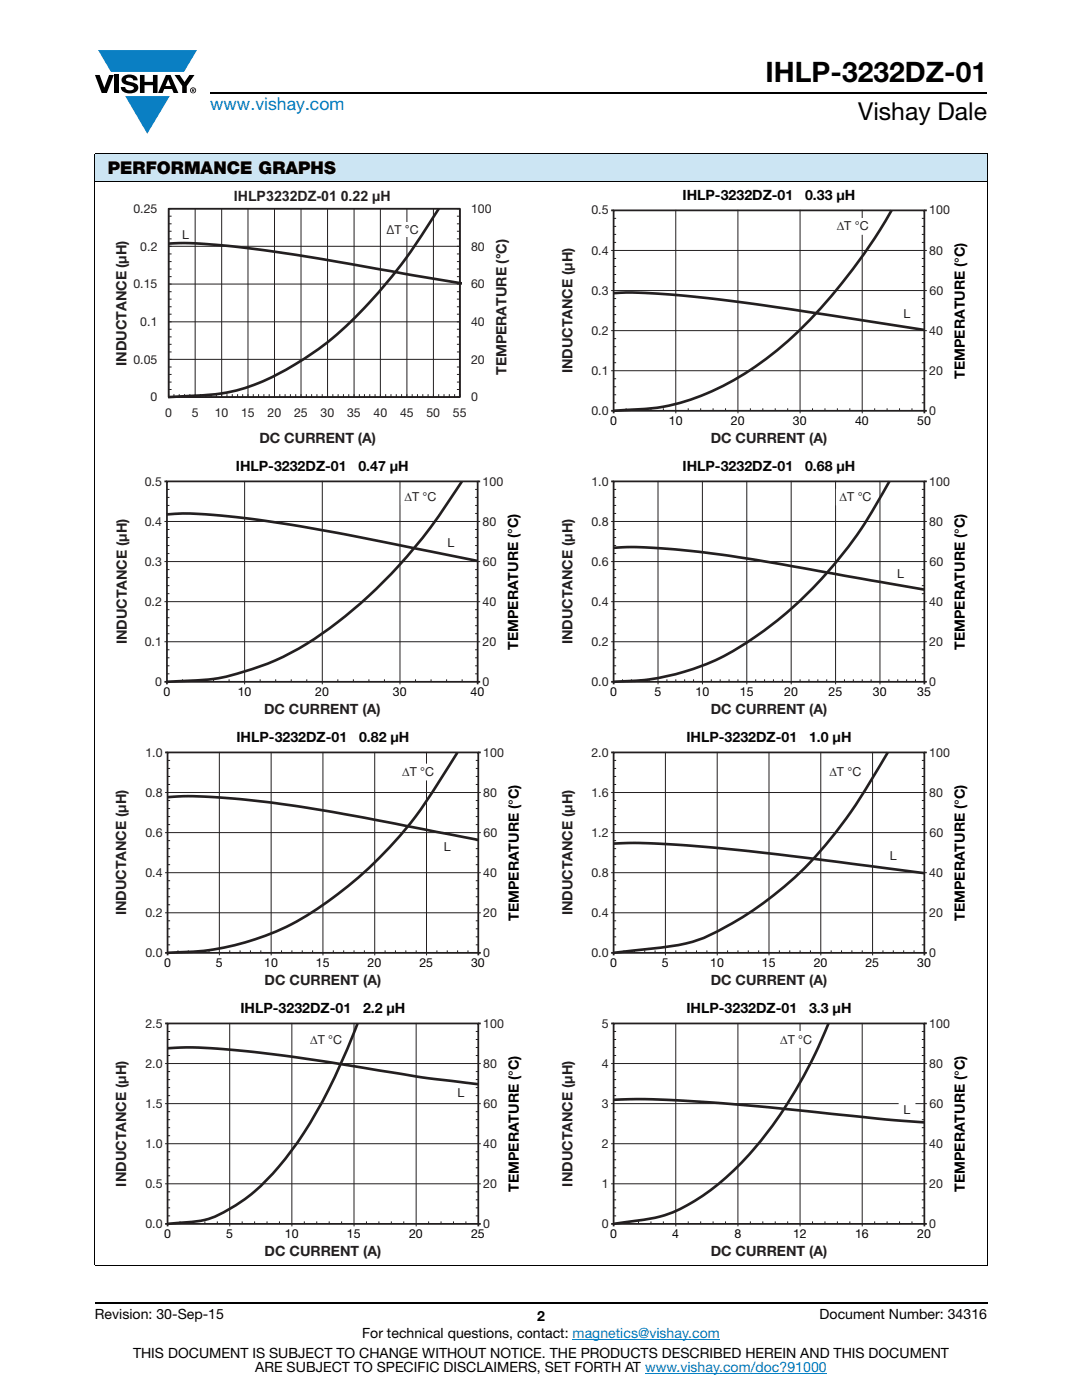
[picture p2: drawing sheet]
<svg xmlns="http://www.w3.org/2000/svg" width="216mm" height="279mm" viewBox="0 0 216 279" stroke-linecap="round" stroke-linejoin="round" font-family="sans-serif">
<g fill="#0a7fc3">
<path d="M19.6 10h19.7l-2.6 4.3h-1.1h-13.5z"/>
<path d="M25 19.2h8.9l-4.5 7.5z"/>
</g>
<g fill="#000">
<path d="M18.9 15h1l.9 2.5 1-2.5h.9l-1.4 3.6h-1zM22.9 15h.9v3.6h-.9zM24.6 15.3a2.1 2.1 0 0 1 2.8 .3l.1 .4h-.9a.79 .79 0 0 0-.7-.5 .79 .79 0 0 0-.8 .4l.3 .3 1 .2a1.08 1.08 0 0 1 1.2 1 1.08 1.08 0 0 1-1.1 1.2 1.73 1.73 0 0 1-2.4-1.2h.9a.96 .96 0 0 0 .8 .6 .96 .96 0 0 0 .9-.4 1.31 1.31 0 0 0-1.2-.6 1.03 1.03 0 0 1-1.1-.6 1.03 1.03 0 0 1 .2-1.1zM27.9 15h.9v1.3h1.7v-1.3h.9v3.6h-.9v-1.6h-1.7v1.6h-.9zM34.8 15h1.1l.9 1.4 1-1.4h1l-1.5 2.2v1.4h-.9v-1.4z"/>
<path d="M33.6 15.9l.5 1.3h-1.1zM33.1 15l-1.6 3.6h1l.3-.8h1.5l.3 .8h1l-1.6-3.6z"/>
<path d="M38.4 17.8h.2v.2h-.2zM38.3 17.7v.7h.1v-.3l.4 .3-.2-.3 .2-.2-.1-.2z"/>
<path d="M38.1 18a.46 .46 0 0 1 .9 0 .46 .46 0 0 1-.9 0zM37.9 18a.6 .6 0 0 0 1.2 0 .6 .6 0 0 0-1.2 0z"/>
</g>
<path d="M42 18.6h155M18.9 260h178.1" fill="none" stroke="#000" stroke-width=".36"/>
<path d="M114.3 267.3h29.3M128.7 274h36.3" fill="none" stroke="#007ec4" stroke-width=".2"/>
<path d="M18.9 30.7h178.1v5.5h-178.1z" fill="#cce5f3"/>
<path d="M18.9 30.7h178.1M18.9 36.2h178.1M18.9 30.8v221.7M197 30.8v221.7M18.9 252.6h178.1" fill="none" stroke="#000" stroke-width=".2"/>
<path d="M22.9 37.7h80.1v51.4h-80.1z" fill="#fff"/>
<g fill="none" stroke="#231f20" stroke-width=".2">
<path d="M33.7 41.7h58.1v37.6h-58.1zM33.7 59.7h.5M33.7 58.2h.5M33.7 55.2h.5M33.7 53.7h.5M33.7 52.2h.5M33.7 50.7h.5M33.7 47.7h.5M33.7 46.2h.5M33.7 44.7h.5M33.7 43.1h.5M38.9 41.7v37.6"/>
<path d="M44.2 41.7v37.6M49.5 41.7v37.6M54.8 41.7v37.6M60.1 41.7v37.6M65.4 41.7v37.6M70.7 41.7l-.1 37.6M75.9 41.7v37.5M81.2 41.7v37.6M86.5 41.7v37.6M91.2 59.7h.6M91.2 58.2h.6M91.2 55.2h.6"/>
<path d="M91.2 53.7h.6M91.2 52.2h.6M91.2 50.7h.6M91.2 47.7h.6M91.2 46.2h.6M91.2 44.7h.6M91.2 43.1h.6M91.8 56.7h-58.1M91.8 49.2h-58.1M33.7 77.7h.5M33.7 76.3h.5M33.7 74.7h.5"/>
<path d="M33.7 73.2h.5M33.7 70.2h.5M33.7 68.7h.5M33.7 67.2h.5M33.7 65.7h.5M33.7 62.7h.5M33.7 61.2h.5M34.7 78.7v.6M35.8 78.7v.6M36.8 78.7v.6M37.9 78.7v.6M40 78.7v.6"/>
<path d="M41.1 78.7v.6M42.1 78.7v.6M43.2 78.7v.6M45.3 78.7v.6M46.3 78.7v.6M47.4 78.7v.6M48.4 78.7v.6M50.5 78.7v.6M51.6 78.7v.6M52.7 78.7v.6M53.7 78.7v.6M55.8 78.7v.6"/>
<path d="M56.9 78.7v.6M57.9 78.7v.6M59 78.7v.6M61.1 78.7v.6M62.2 78.7v.6M63.2 78.7v.6M64.3 78.7v.6M66.4 78.7v.6M67.5 78.7v.6M68.5 78.7v.6M69.6 78.7v.6M71.7 78.7v.6"/>
<path d="M72.7 78.7v.6M73.8 78.7v.6M74.8 78.7v.6M75.9 78.7v.6M77 78.7v.6M78 78.7v.6M79.1 78.7v.6M80.1 78.7v.6M82.2 78.7v.6M83.3 78.7v.6M84.4 78.7v.6M85.4 78.7v.6"/>
<path d="M87.5 78.7v.6M88.6 78.7v.6M89.7 78.7v.6M90.7 78.7v.6M91.2 77.7h.6M91.2 76.3h.6M91.2 74.7h.6M91.2 73.2h.6M91.2 70.2h.6M91.2 68.7h.6M91.2 67.2h.6M91.2 65.7h.6"/>
<path d="M91.2 62.7h.6M91.2 61.2h.6M91.8 71.7h-58.1M91.8 64.2h-58.1"/>
</g>
<path d="M33.7 41.7h58.1v37.6h-58.1z" fill="none" stroke="#231f20" stroke-width=".35"/>
<path d="M33.7 48.6l2.9-.1 3.8 .2 5.9 .5 6.4 .7 11 1.7 28.3 4.9M87.6 41.6a106 106 0 0 1-19.8 24.7 57 57 0 0 1-20.1 11.5 50.7 50.7 0 0 1-11.9 1.3l-2.1 .2" fill="none" stroke="#231f20" stroke-width=".53"/>
<g fill="#fff">
<path d="M36.3 45.2h1.4v2.9h-1.4z"/>
<path d="M77.1 44.4h6.5v2.9h-6.5z"/>
<path d="M111.9 37.6h81.2v51.5h-81.2z"/>
</g>
<g fill="none" stroke="#231f20" stroke-width=".2">
<path d="M121.9 50h63M121.9 58h63M122.4 59.6h.5M122.4 51.6h.5M122.4 53.2h.5M122.4 54.8h.5M122.4 56.4h.5M122.4 43.6h.5M122.4 45.2h.5M122.4 46.8h.5M122.4 48.4h.5M134.8 42v40"/>
<path d="M147.2 42v40M159.6 42v40M172 42v40M183.9 59.6h.5M183.9 51.6h.5M183.9 53.2h.5M183.9 54.8h.5M183.9 56.4h.5M183.9 43.6h.5M183.9 45.2h.5M183.9 46.8h.5M183.9 48.4h.5"/>
<path d="M121.9 66h63M121.9 74h63M122.4 61.2h.5M122.4 62.8h.5M122.4 64.4h.5M122.4 67.6h.5M122.4 69.2h.5M122.4 70.8h.5M122.4 72.4h.5M122.4 75.6h.5M122.4 77.2h.5M122.4 78.8h.5"/>
<path d="M183.9 61.2h.5M183.9 62.8h.5M183.9 64.4h.5M183.9 67.6h.5M183.9 69.2h.5M183.9 70.8h.5M183.9 72.4h.5M183.9 75.6h.5M183.9 77.2h.5M183.9 78.8h.5M122.4 80.4h.5M183.9 80.4h.5"/>
</g>
<path d="M121.9 42h.5M184.4 42h.5M121.9 82h.5M184.4 82h.5" fill="none" stroke="#231f20" stroke-width=".35"/>
<path d="M179.5 61.3h3v3h-3z" fill="#fff"/>
<path d="M179.5 61.3h3v3h-3z" fill="none" stroke="#fff" stroke-width=".35"/>
<path d="M166.4 43.7h7.5v3h-7.5z" fill="#fff"/>
<path d="M166.4 43.7h7.5v3h-7.5z" fill="none" stroke="#fff" stroke-width=".35"/>
<path d="M122.4 42h62v40h-62zM122.4 82v.5M184.4 82v.5" fill="none" stroke="#231f20" stroke-width=".35"/>
<g fill="none" stroke="#231f20" stroke-width=".2">
<path d="M124.9 81.5v.5M127.4 81.5v.5M129.9 81.5v.5M132.4 81.5v.5M134.8 82v.5M137.3 81.5v.5M139.8 81.5v.5M142.3 81.5v.5M144.8 81.5v.5M147.2 82v.5M149.7 81.5v.5M152.2 81.5v.5"/>
<path d="M154.7 81.5v.5M157.2 81.5v.5M159.7 82v.5M162.1 81.5v.5M164.6 81.5v.5M167.1 81.5v.5M169.6 81.5v.5M172.1 82v.5M174.5 81.5v.5M177 81.5v.5M179.5 81.5v.5M182 81.5v.5"/>
</g>
<path d="M122.4 58.5l3-.1 5 .2 12.4 1.1 14.4 1.9 27.2 4.2M177.9 42a107.3 107.3 0 0 1-23.1 28.1 49.8 49.8 0 0 1-24.4 11.4l-8 .5" fill="none" stroke="#231f20" stroke-width=".53"/>
<path d="M23 91.7h81v51.5h-81z" fill="#fff"/>
<g fill="none" stroke="#231f20" stroke-width=".2">
<path d="M33.3 97.7h.5M33.3 99.3h.5M48.8 96.1v40M64.3 96.1v40M79.8 96.1v40M94.8 97.7h.5M94.8 99.3h.5M32.8 104.1h63M32.8 112.1h63M33.3 113.7h.5M33.3 115.3h.5M33.3 116.9h.5"/>
<path d="M33.3 118.5h.5M33.3 105.7h.5M33.3 107.3h.5M33.3 108.9h.5M33.3 110.5h.5M33.3 100.9h.5M33.3 102.5h.5M94.8 113.7h.5M94.8 115.3h.5M94.8 116.9h.5M94.8 118.5h.5M94.8 105.7h.5"/>
<path d="M94.8 107.3h.5M94.8 108.9h.5M94.8 110.5h.5M94.8 100.9h.5M94.8 102.5h.5M32.8 120.1h63M32.8 128.1h63M33.3 121.7h.5M33.3 123.3h.5M33.3 124.9h.5M33.3 126.5h.5M33.3 129.7h.5"/>
<path d="M33.3 131.3h.5M33.3 132.9h.5M33.3 134.5h.5M94.8 121.7h.5M94.8 123.3h.5M94.8 124.9h.5M94.8 126.5h.5M94.8 129.7h.5M94.8 131.3h.5M94.8 132.9h.5M94.8 134.5h.5"/>
</g>
<path d="M32.8 96.1h.5M33.3 96.1h62v40h-62zM95.3 96.1h.5M32.8 136.1h.5M95.3 136.1h.5" fill="none" stroke="#231f20" stroke-width=".35"/>
<path d="M80.2 97.7h7.5v3h-7.5z" fill="#fff"/>
<path d="M80.2 97.7h7.5v3h-7.5z" fill="none" stroke="#fff" stroke-width=".35"/>
<path d="M88.5 107h3v3h-3z" fill="#fff"/>
<path d="M88.5 107h3v3h-3z" fill="none" stroke="#fff" stroke-width=".35"/>
<path d="M33.3 136.1v.5M95.3 136.1v.5" fill="none" stroke="#231f20" stroke-width=".35"/>
<g fill="none" stroke="#231f20" stroke-width=".2">
<path d="M36.4 135.6v.5M39.5 135.6v.5M42.6 135.6v.5M45.7 135.6v.5M48.8 136.1v.5M51.9 135.6v.5M55 135.6v.5M58.1 135.6v.5M61.2 135.6v.5M64.3 136.1v.5M67.4 135.6v.5M70.5 135.6v.5"/>
<path d="M73.6 135.6v.5M76.7 135.6v.5M79.8 136.1v.5M82.9 135.6v.5M86 135.6v.5M89.1 135.6v.5M92.2 135.6v.5"/>
</g>
<path d="M92.2 96.1a102 102 0 0 1-28.3 30.6 51 51 0 0 1-23 9l-7.6 .4M33.3 102.7a80.8 80.8 0 0 1 16 .8l8.8 1.2 9.3 1.7 27.9 5.6" fill="none" stroke="#231f20" stroke-width=".53"/>
<path d="M111.9 91.7h81.2v51.5h-81.2z" fill="#fff"/>
<g fill="none" stroke="#231f20" stroke-width=".2">
<path d="M122.4 97.7h.5M122.4 99.3h.5M131.3 96.1v40M140.2 96.1v40M149 96.1v40M157.9 96.1v40M166.7 96.1v40M175.6 96.1v40M183.9 97.7h.5M183.9 99.3h.5M121.9 104.1h63M121.9 112.1h63"/>
<path d="M122.4 113.7h.5M122.4 115.3h.5M122.4 116.9h.5M122.4 118.5h.5M122.4 105.7h.5M122.4 107.3h.5M122.4 108.9h.5M122.4 110.5h.5M122.4 100.9h.5M122.4 102.5h.5M183.9 113.7h.5M183.9 115.3h.5"/>
<path d="M183.9 116.9h.5M183.9 118.5h.5M183.9 105.7h.5M183.9 107.3h.5M183.9 108.9h.5M183.9 110.5h.5M183.9 100.9h.5M183.9 102.5h.5M121.9 120.1h63M121.9 128.1h63M122.4 121.7h.5M122.4 123.3h.5"/>
<path d="M122.4 124.9h.5M122.4 126.5h.5M122.4 129.7h.5M122.4 131.3h.5M122.4 132.9h.5M122.4 134.5h.5M183.9 121.7h.5M183.9 123.3h.5M183.9 124.9h.5M183.9 126.5h.5M183.9 129.7h.5M183.9 131.3h.5"/>
<path d="M183.9 132.9h.5M183.9 134.5h.5"/>
</g>
<path d="M121.9 96.1h.5M184.4 96.1h.5M121.9 136.1h.5M184.4 136.1h.5" fill="none" stroke="#231f20" stroke-width=".35"/>
<path d="M178.2 113.2h3v3h-3z" fill="#fff"/>
<path d="M178.2 113.2h3v3h-3z" fill="none" stroke="#fff" stroke-width=".35"/>
<path d="M167 97.7h7.5v3h-7.5z" fill="#fff"/>
<path d="M167 97.7h7.5v3h-7.5z" fill="none" stroke="#fff" stroke-width=".35"/>
<path d="M122.4 96.1h62v40h-62zM122.4 136.1v.5M184.4 136.1v.5" fill="none" stroke="#231f20" stroke-width=".35"/>
<g fill="none" stroke="#231f20" stroke-width=".2">
<path d="M124.2 135.6v.5M126 135.6v.5M127.8 135.6v.5M129.5 135.6v.5M131.3 136.1v.5M133.1 135.6v.5M134.8 135.6v.5M136.6 135.6v.5M138.4 135.6v.5M140.2 136.1v.5M141.9 135.6v.5M143.7 135.6v.5"/>
<path d="M145.5 135.6v.5M147.2 135.6v.5M149 136.1v.5M150.8 135.6v.5M152.6 135.6v.5M154.3 135.6v.5M156.1 135.6v.5M157.9 136.1v.5M159.6 135.6v.5M161.4 135.6v.5M163.2 135.6v.5M165 135.6v.5"/>
<path d="M166.7 136.1v.5M168.5 135.6v.5M170.3 135.6v.5M172 135.6v.5M173.8 135.6v.5M175.6 136.1v.5M177.4 135.6v.5M179.1 135.6v.5M180.9 135.6v.5M182.7 135.6v.5"/>
</g>
<path d="M177.5 96.1a84.8 84.8 0 0 1-28.4 32.1 47.6 47.6 0 0 1-26.7 7.9M122.4 109.3l4-.1 4.9 .2 7.1 .6 6.4 .8 10.6 1.7 29 5.2" fill="none" stroke="#231f20" stroke-width=".53"/>
<path d="M22.9 145.8h81.2v51.5h-81.2z" fill="#fff"/>
<g fill="none" stroke="#231f20" stroke-width=".2">
<path d="M32.9 158.2h63M33.4 159.8h.5M33.4 151.8h.5M33.4 153.4h.5M33.4 155h.5M33.4 156.6h.5M43.8 150.2v40M54.1 150.2v40M64.4 150.2v40M74.8 150.2v40M85.1 150.2v40M94.9 159.8h.5"/>
<path d="M94.9 151.8h.5M94.9 153.4h.5M94.9 155h.5M94.9 156.6h.5M32.9 166.2h63M32.9 174.2h63M33.4 167.8h.5M33.4 169.4h.5M33.4 171h.5M33.4 172.6h.5M33.4 175.8h.5M33.4 177.4h.5"/>
<path d="M33.4 179h.5M33.4 161.4h.5M33.4 163h.5M33.4 164.6h.5M94.9 167.8h.5M94.9 169.4h.5M94.9 171h.5M94.9 172.6h.5M94.9 175.8h.5M94.9 177.4h.5M94.9 179h.5M94.9 161.4h.5"/>
<path d="M94.9 163h.5M94.9 164.6h.5M32.9 182.2h63M33.4 180.6h.5M33.4 183.8h.5M33.4 185.4h.5M33.4 187h.5M33.4 188.6h.5M94.9 180.6h.5M94.9 183.8h.5M94.9 185.4h.5M94.9 187h.5"/>
<path d="M94.9 188.6h.5"/>
</g>
<path d="M32.9 150.2h.5M95.4 150.2h.5M32.9 190.2h.5M95.4 190.2h.5" fill="none" stroke="#231f20" stroke-width=".35"/>
<path d="M87.7 167.5h3v3h-3z" fill="#fff"/>
<path d="M87.7 167.5h3v3h-3z" fill="none" stroke="#fff" stroke-width=".35"/>
<path d="M79.7 152.6h7.5v3h-7.5z" fill="#fff"/>
<path d="M79.7 152.6h7.5v3h-7.5z" fill="none" stroke="#fff" stroke-width=".35"/>
<path d="M33.4 150.2h62v40h-62zM33.4 190.2v.5M95.4 190.2v.5" fill="none" stroke="#231f20" stroke-width=".35"/>
<g fill="none" stroke="#231f20" stroke-width=".2">
<path d="M35.5 189.7v.5M37.6 189.7v.5M39.6 189.7v.5M41.7 189.7v.5M43.8 190.2v.5M45.8 189.7v.5M47.9 189.7v.5M50 189.7v.5M52 189.7v.5M54.1 190.2v.5M56.2 189.7v.5M58.2 189.7v.5"/>
<path d="M60.3 189.7v.5M62.4 189.7v.5M64.4 190.2v.5M66.5 189.7v.5M68.6 189.7v.5M70.6 189.7v.5M72.7 189.7v.5M74.8 190.2v.5M76.8 189.7v.5M78.9 189.7v.5M81 189.7v.5M83 189.7v.5"/>
<path d="M85.1 190.2v.5M87.2 189.7v.5M89.2 189.7v.5M91.3 189.7v.5M93.4 189.7v.5"/>
</g>
<path d="M33.4 159.1l4.2-.2 4.1 .1 6.2 .5 6.6 .7 6.2 .9 11.2 1.9 23.5 4.6M91.2 150.2a161.3 161.3 0 0 1-9.8 14.7 77.9 77.9 0 0 1-25.1 20.5 53.7 53.7 0 0 1-22.9 4.8" fill="none" stroke="#231f20" stroke-width=".53"/>
<path d="M111.9 145.8h81.2v51.5h-81.2z" fill="#fff"/>
<g fill="none" stroke="#231f20" stroke-width=".2">
<path d="M121.9 158.2h63M122.4 159.8h.5M122.4 151.8h.5M122.4 153.4h.5M122.4 155h.5M122.4 156.6h.5M132.8 150.2v40M143.1 150.2v40M153.4 150.2v40M163.8 150.2v40M174.1 150.2v40M183.9 159.8h.5"/>
<path d="M183.9 151.8h.5M183.9 153.4h.5M183.9 155h.5M183.9 156.6h.5M121.9 166.2h63M121.9 174.2h63M122.4 167.8h.5M122.4 169.4h.5M122.4 171h.5M122.4 172.6h.5M122.4 175.8h.5M122.4 177.4h.5"/>
<path d="M122.4 179h.5M122.4 161.4h.5M122.4 163h.5M122.4 164.6h.5M183.9 167.8h.5M183.9 169.4h.5M183.9 171h.5M183.9 172.6h.5M183.9 175.8h.5M183.9 177.4h.5M183.9 179h.5M183.9 161.4h.5"/>
<path d="M183.9 163h.5M183.9 164.6h.5M121.9 182.2h63M122.4 180.6h.5M122.4 183.8h.5M122.4 185.4h.5M122.4 187h.5M122.4 188.6h.5M183.9 180.6h.5M183.9 183.8h.5M183.9 185.4h.5M183.9 187h.5"/>
<path d="M183.9 188.6h.5"/>
</g>
<path d="M121.9 150.2h.5M184.4 150.2h.5M121.9 190.2h.5M184.4 190.2h.5" fill="none" stroke="#231f20" stroke-width=".35"/>
<path d="M176.7 169.5h3v3h-3z" fill="#fff"/>
<path d="M176.7 169.5h3v3h-3z" fill="none" stroke="#fff" stroke-width=".35"/>
<path d="M164.9 152.6h7.5v3h-7.5z" fill="#fff"/>
<path d="M164.9 152.6h7.5v3h-7.5z" fill="none" stroke="#fff" stroke-width=".35"/>
<path d="M122.4 150.2h62v40h-62zM122.4 190.2v.5M184.4 190.2v.5" fill="none" stroke="#231f20" stroke-width=".35"/>
<g fill="none" stroke="#231f20" stroke-width=".2">
<path d="M124.5 189.7v.5M126.6 189.7v.5M128.6 189.7v.5M130.7 189.7v.5M132.8 190.2v.5M134.8 189.7v.5M136.9 189.7v.5M139 189.7v.5M141 189.7v.5M143.1 190.2v.5M145.2 189.7v.5M147.2 189.7v.5"/>
<path d="M149.3 189.7v.5M151.4 189.7v.5M153.4 190.2v.5M155.5 189.7v.5M157.6 189.7v.5M159.6 189.7v.5M161.7 189.7v.5M163.8 190.2v.5M165.9 189.7v.5M167.9 189.7v.5M170 189.7v.5M172.1 189.7v.5"/>
<path d="M174.1 190.2v.5M176.2 189.7v.5M178.3 189.7v.5M180.3 189.7v.5M182.4 189.7v.5"/>
</g>
<path d="M177.1 150.2a115.3 115.3 0 0 1-14 20.3 68.3 68.3 0 0 1-23.3 16.9 58 58 0 0 1-13.6 2.3l-3.8 .5M122.4 168.4l4.2-.2 3.7 .1 12.8 .9 12.8 1.4 28.5 3.7" fill="none" stroke="#231f20" stroke-width=".53"/>
<path d="M22.9 199.9h81.2v51.5h-81.2z" fill="#fff"/>
<g fill="none" stroke="#231f20" stroke-width=".2">
<path d="M32.9 212.3h63M33.4 213.9h.5M33.4 215.5h.5M33.4 217.1h.5M33.4 218.7h.5M33.4 205.9h.5M33.4 207.5h.5M33.4 209.1h.5M33.4 210.7h.5M45.8 204.3v40M58.2 204.3v40M70.6 204.3v40"/>
<path d="M83 204.3v40M94.9 213.9h.5M94.9 215.5h.5M94.9 217.1h.5M94.9 218.7h.5M94.9 205.9h.5M94.9 207.5h.5M94.9 209.1h.5M94.9 210.7h.5M32.9 220.3h63M32.9 228.3h63M32.9 236.3h63"/>
<path d="M33.4 221.9h.5M33.4 223.5h.5M33.4 225.1h.5M33.4 226.7h.5M33.4 229.9h.5M33.4 231.5h.5M33.4 233.1h.5M33.4 234.7h.5M33.4 237.9h.5M33.4 239.5h.5M94.9 221.9h.5M94.9 223.5h.5"/>
<path d="M94.9 225.1h.5M94.9 226.7h.5M94.9 229.9h.5M94.9 231.5h.5M94.9 233.1h.5M94.9 234.7h.5M94.9 237.9h.5M94.9 239.5h.5M33.4 241.1h.5M33.4 242.7h.5M94.9 241.1h.5M94.9 242.7h.5"/>
</g>
<path d="M32.9 204.3h.5M95.4 204.3h.5M32.9 244.3h.5M95.4 244.3h.5" fill="none" stroke="#231f20" stroke-width=".35"/>
<path d="M90.5 216.8h3v3h-3z" fill="#fff"/>
<path d="M90.5 216.8h3v3h-3z" fill="none" stroke="#fff" stroke-width=".35"/>
<path d="M61.3 206h7.5v3h-7.5z" fill="#fff"/>
<path d="M61.3 206h7.5v3h-7.5z" fill="none" stroke="#fff" stroke-width=".35"/>
<path d="M33.4 204.3h62v40h-62zM33.4 244.3v.5M95.4 244.3v.5" fill="none" stroke="#231f20" stroke-width=".35"/>
<g fill="none" stroke="#231f20" stroke-width=".2">
<path d="M35.9 243.8v.5M38.4 243.8v.5M40.9 243.8v.5M43.4 243.8v.5M45.8 244.3v.5M48.3 243.8v.5M50.8 243.8v.5M53.3 243.8v.5M55.8 243.8v.5M58.2 244.3v.5M60.7 243.8v.5M63.2 243.8v.5"/>
<path d="M65.7 243.8v.5M68.2 243.8v.5M70.6 244.3v.5M73.1 243.8v.5M75.6 243.8v.5M78.1 243.8v.5M80.6 243.8v.5M83 244.3v.5M85.5 243.8v.5M88 243.8v.5M90.5 243.8v.5M93 243.8v.5"/>
</g>
<path d="M33.4 209.2h.5a115.1 115.1 0 0 1 19.9 1.1l11.9 1.7 18.8 3.1 10.9 1.3M71.3 204.3a106.1 106.1 0 0 1-14 26.4 36 36 0 0 1-15 12.3 35 35 0 0 1-8.9 1.2" fill="none" stroke="#231f20" stroke-width=".53"/>
<path d="M111.9 199.9h81.2v51.5h-81.2z" fill="#fff"/>
<g fill="none" stroke="#231f20" stroke-width=".2">
<path d="M121.9 212.3h63M122.4 213.9h.5M122.4 215.5h.5M122.4 217.1h.5M122.4 218.7h.5M122.4 205.9h.5M122.4 207.5h.5M122.4 209.1h.5M122.4 210.7h.5M134.8 204.3v40M147.2 204.3v40M159.6 204.3v40"/>
<path d="M172 204.3v40M183.9 213.9h.5M183.9 215.5h.5M183.9 217.1h.5M183.9 218.7h.5M183.9 205.9h.5M183.9 207.5h.5M183.9 209.1h.5M183.9 210.7h.5M121.9 220.3h63M121.9 228.3h63M121.9 236.3h63"/>
<path d="M122.4 221.9h.5M122.4 223.5h.5M122.4 225.1h.5M122.4 226.7h.5M122.4 229.9h.5M122.4 231.5h.5M122.4 233.1h.5M122.4 234.7h.5M122.4 237.9h.5M122.4 239.5h.5M183.9 221.9h.5M183.9 223.5h.5"/>
<path d="M183.9 225.1h.5M183.9 226.7h.5M183.9 229.9h.5M183.9 231.5h.5M183.9 233.1h.5M183.9 234.7h.5M183.9 237.9h.5M183.9 239.5h.5M122.4 241.1h.5M122.4 242.7h.5M183.9 241.1h.5M183.9 242.7h.5"/>
</g>
<path d="M121.9 204.3h.5M184.4 204.3h.5M121.9 244.3h.5M184.4 244.3h.5" fill="none" stroke="#231f20" stroke-width=".35"/>
<path d="M179.5 220h3v3h-3z" fill="#fff"/>
<path d="M179.5 220h3v3h-3z" fill="none" stroke="#fff" stroke-width=".35"/>
<path d="M155.1 206h7.5v3h-7.5z" fill="#fff"/>
<path d="M155.1 206h7.5v3h-7.5z" fill="none" stroke="#fff" stroke-width=".35"/>
<path d="M122.4 204.3h62v40h-62zM122.4 244.3v.5M184.4 244.3v.5" fill="none" stroke="#231f20" stroke-width=".35"/>
<g fill="none" stroke="#231f20" stroke-width=".2">
<path d="M124.9 243.8v.5M127.4 243.8v.5M129.9 243.8v.5M132.4 243.8v.5M134.8 244.3v.5M137.3 243.8v.5M139.8 243.8v.5M142.3 243.8v.5M144.8 243.8v.5M147.2 244.3v.5M149.7 243.8v.5M152.2 243.8v.5"/>
<path d="M154.7 243.8v.5M157.2 243.8v.5M159.7 244.3v.5M162.1 243.8v.5M164.6 243.8v.5M167.1 243.8v.5M169.6 243.8v.5M172.1 244.3v.5M174.5 243.8v.5M177 243.8v.5M179.5 243.8v.5M182 243.8v.5"/>
</g>
<path d="M122.4 219.5l7.3-.1 13.4 .7 10.3 .9 23.3 2.4 7.7 .6M165.3 204.3a87.8 87.8 0 0 1-18.5 28.9 39.2 39.2 0 0 1-14.2 9.3 69.3 69.3 0 0 1-10.2 1.7" fill="none" stroke="#231f20" stroke-width=".53"/>
<text font-size="5.6" x="152.8" y="16.4">IHLP-3232DZ-01</text>
<text font-size="4.9" x="171.3" y="24">Vishay Dale</text>
<text font-size="3.5" fill="#007ec4" x="42" y="21.9">www.vishay.com</text>
<text font-size="3.5" x="21.5" y="34.8">PERFORMANCE GRAPHS</text>
<g font-size="2.8" fill="#231f20">
<text x="46.7" y="40.1">IHLP3232DZ-01 0.22 µH</text>
<text x="25.2" y="73.1" transform="rotate(-90 25.2 73.1)">INDUCTANCE (μH)</text>
<text x="101" y="74.8" transform="rotate(-90 101 74.8)">TEMPERATURE (°C)</text>
<text x="114.2" y="74.5" transform="rotate(-90 114.2 74.5)">INDUCTANCE (μH)</text>
<text x="51.8" y="88.5">DC CURRENT (A)</text>
<text x="141.8" y="88.5">DC CURRENT (A)</text>
<text x="25.3" y="128.6" transform="rotate(-90 25.3 128.6)">INDUCTANCE (μH)</text>
<text x="114.2" y="128.6" transform="rotate(-90 114.2 128.6)">INDUCTANCE (μH)</text>
<text x="52.7" y="142.6">DC CURRENT (A)</text>
<text x="141.8" y="142.6">DC CURRENT (A)</text>
<text x="25.2" y="182.7" transform="rotate(-90 25.2 182.7)">INDUCTANCE (μH)</text>
<text x="114.2" y="182.7" transform="rotate(-90 114.2 182.7)">INDUCTANCE (μH)</text>
<text x="52.8" y="196.6">DC CURRENT (A)</text>
<text x="141.8" y="196.6">DC CURRENT (A)</text>
<text x="25.2" y="236.8" transform="rotate(-90 25.2 236.8)">INDUCTANCE (μH)</text>
<text x="114.2" y="236.8" transform="rotate(-90 114.2 236.8)">INDUCTANCE (μH)</text>
<text x="52.8" y="250.7">DC CURRENT (A)</text>
<text x="141.8" y="250.7">DC CURRENT (A)</text>
</g>
<g font-size="2.8" fill="#020303">
<text x="136.2" y="39.9">IHLP-3232DZ-01</text>
<text x="160.7" y="39.9">0.33 μH</text>
<text x="48" y="202.2">IHLP-3232DZ-01</text>
<text x="72.4" y="202.2">2.2 μH</text>
<text x="137" y="202.2">IHLP-3232DZ-01</text>
<text x="161.4" y="202.2">3.3 μH</text>
</g>
<g font-size="2.8">
<text x="192.5" y="75.6" transform="rotate(-90 192.5 75.6)">TEMPERATURE (°C)</text>
<text x="103.4" y="129.7" transform="rotate(-90 103.4 129.7)">TEMPERATURE (°C)</text>
<text x="192.5" y="129.6" transform="rotate(-90 192.5 129.6)">TEMPERATURE (°C)</text>
<text x="103.5" y="183.7" transform="rotate(-90 103.5 183.7)">TEMPERATURE (°C)</text>
<text x="192.5" y="183.7" transform="rotate(-90 192.5 183.7)">TEMPERATURE (°C)</text>
<text x="103.5" y="237.8" transform="rotate(-90 103.5 237.8)">TEMPERATURE (°C)</text>
<text x="192.5" y="237.8" transform="rotate(-90 192.5 237.8)">TEMPERATURE (°C)</text>
<text x="18.9" y="263.3">Revision: 30-Sep-15</text>
<text x="107.2" y="263.6">2</text>
<text x="163.6" y="263.3">Document Number: 34316</text>
<text x="72.3" y="267.1">For technical questions, contact: magnetics@vishay.com</text>
<text x="26.5" y="271">THIS DOCUMENT IS SUBJECT TO CHANGE WITHOUT NOTICE. THE PRODUCTS DESCRIBED HEREIN AND THIS DOCUMENT</text>
<text x="50.9" y="273.8">ARE SUBJECT TO SPECIFIC DISCLAIMERS, SET FORTH AT www.vishay.com/doc?91000</text>
</g>
<g font-size="2.8" fill="#040505">
<text x="47.1" y="94">IHLP-3232DZ-01</text>
<text x="71.5" y="94">0.47 μH</text>
<text x="136.2" y="94">IHLP-3232DZ-01</text>
<text x="160.7" y="94">0.68 μH</text>
<text x="47.2" y="148.1">IHLP-3232DZ-01</text>
<text x="71.7" y="148.1">0.82 μH</text>
<text x="137" y="148.1">IHLP-3232DZ-01</text>
<text x="161.4" y="148.1">1.0 μH</text>
</g>
<g font-size="2.5" fill="#231f20">
<text x="26.6" y="42.5">0.25</text>
<text x="36.3" y="47.6">L</text>
<text x="77.1" y="46.7">ΔT °</text>
<text x="81.7" y="46.7">C</text>
<text x="94" y="42.5">100</text>
<text x="118" y="42.8">0.5</text>
<text x="166.9" y="46">ΔT °C</text>
<text x="185.4" y="42.8">100</text>
<text x="28" y="50">0.2</text>
<text x="94" y="50">80</text>
<text x="118" y="50.8">0.4</text>
<text x="185.4" y="50.8">80</text>
<text x="26.6" y="57.5">0.15</text>
<text x="94" y="57.5">60</text>
<text x="118" y="58.8">0.3</text>
<text x="185.5" y="58.8">60</text>
<text x="28" y="65">0.1</text>
<text x="94" y="65">40</text>
<text x="180.3" y="63.5">L</text>
<text x="118" y="66.8">0.2</text>
<text x="185.4" y="66.8">40</text>
<text x="26.6" y="72.6">0.05</text>
<text x="94" y="72.6">20</text>
<text x="118" y="74.9">0.1</text>
<text x="185.4" y="74.9">20</text>
<text x="30.1" y="80.1">0</text>
<text x="33" y="83.2">0</text>
<text x="38.2" y="83.2">5</text>
<text x="42.8" y="83.2">10</text>
<text x="48.1" y="83.2">15</text>
<text x="53.4" y="83.2">20</text>
<text x="58.7" y="83.2">25</text>
<text x="64" y="83.2">30</text>
<text x="69.3" y="83.2">35</text>
<text x="74.5" y="83.2">40</text>
<text x="79.8" y="83.2">45</text>
<text x="85.1" y="83.2">50</text>
<text x="90.4" y="83.2">55</text>
<text x="94" y="80.1">0</text>
<text x="118" y="82.9">0.0</text>
<text x="185.4" y="82.9">0</text>
<text x="28.9" y="96.9">0.5</text>
<text x="80.7" y="100">ΔT °C</text>
<text x="96.3" y="96.9">100</text>
<text x="118" y="96.9">1.0</text>
<text x="167.5" y="100">ΔT °C</text>
<text x="185.4" y="96.9">100</text>
<text x="28.9" y="104.9">0.4</text>
<text x="96.3" y="104.9">80</text>
<text x="118" y="104.9">0.8</text>
<text x="185.4" y="104.9">80</text>
<text x="28.9" y="112.9">0.3</text>
<text x="89.3" y="109.2">L</text>
<text x="96.4" y="112.9">60</text>
<text x="118" y="112.9">0.6</text>
<text x="185.5" y="112.9">60</text>
<text x="179" y="115.4">L</text>
<text x="28.9" y="120.9">0.2</text>
<text x="96.3" y="120.9">40</text>
<text x="118" y="120.9">0.4</text>
<text x="185.4" y="120.9">40</text>
<text x="28.9" y="128.9">0.1</text>
<text x="96.3" y="128.9">20</text>
<text x="118" y="128.9">0.2</text>
<text x="185.4" y="128.9">20</text>
<text x="30.9" y="137">0</text>
<text x="96.3" y="136.9">0</text>
<text x="118" y="137">0.0</text>
<text x="185.4" y="137">0</text>
<text x="29" y="151">1.0</text>
<text x="80.2" y="154.9">ΔT °C</text>
<text x="96.4" y="151">100</text>
<text x="118" y="151">2.0</text>
<text x="165.5" y="154.9">ΔT °C</text>
<text x="185.4" y="151">100</text>
<text x="29" y="159">0.8</text>
<text x="96.4" y="159">80</text>
<text x="118" y="159">1.6</text>
<text x="185.4" y="159">80</text>
<text x="29" y="167">0.6</text>
<text x="96.5" y="167">60</text>
<text x="118" y="167">1.2</text>
<text x="185.5" y="167">60</text>
<text x="88.6" y="169.8">L</text>
<text x="177.6" y="171.7">L</text>
<text x="29" y="175">0.4</text>
<text x="96.4" y="175">40</text>
<text x="118" y="175">0.8</text>
<text x="185.4" y="175">40</text>
<text x="29" y="183">0.2</text>
<text x="96.4" y="183">20</text>
<text x="118" y="183">0.4</text>
<text x="185.4" y="183">20</text>
<text x="29" y="191">0.0</text>
<text x="96.4" y="191">0</text>
<text x="118" y="191">0.0</text>
<text x="185.4" y="191">0</text>
<text x="29" y="205.1">2.5</text>
<text x="61.9" y="208.3">ΔT °C</text>
<text x="96.4" y="205.1">100</text>
<text x="120.1" y="205.1">5</text>
<text x="155.7" y="208.3">ΔT °C</text>
<text x="185.4" y="205.1">100</text>
<text x="29" y="213.1">2.0</text>
<text x="96.4" y="213.1">80</text>
<text x="120.1" y="213.1">4</text>
<text x="185.4" y="213.1">80</text>
<text x="29" y="221.1">1.5</text>
<text x="91.3" y="219">L</text>
<text x="96.5" y="221.1">60</text>
<text x="120.1" y="221.1">3</text>
<text x="185.5" y="221.1">60</text>
<text x="180.3" y="222.2">L</text>
<text x="29" y="229.1">1.0</text>
<text x="96.4" y="229.1">40</text>
<text x="120.1" y="229.1">2</text>
<text x="185.4" y="229.1">40</text>
<text x="29" y="237.1">0.5</text>
<text x="96.4" y="237.1">20</text>
<text x="120.1" y="237.1">1</text>
<text x="185.4" y="237.1">20</text>
<text x="29" y="245.1">0.0</text>
<text x="96.4" y="245.1">0</text>
<text x="120.1" y="245.1">0</text>
<text x="185.4" y="245.1">0</text>
</g>
<g font-size="2.5" fill="#020303">
<text x="121.8" y="84.8">0</text>
<text x="133.5" y="84.8">10</text>
<text x="145.9" y="84.8">20</text>
<text x="158.2" y="84.8">30</text>
<text x="170.6" y="84.8">40</text>
<text x="183" y="84.8">50</text>
<text x="32.6" y="138.9">0</text>
<text x="47.4" y="138.9">10</text>
<text x="62.9" y="138.9">20</text>
<text x="78.4" y="138.9">30</text>
<text x="93.9" y="138.9">40</text>
<text x="121.8" y="138.9">0</text>
<text x="130.6" y="138.9">5</text>
<text x="138.8" y="138.9">10</text>
<text x="147.6" y="138.9">15</text>
<text x="156.5" y="138.9">20</text>
<text x="165.3" y="138.9">25</text>
<text x="174.2" y="138.9">30</text>
<text x="183" y="138.9">35</text>
<text x="32.8" y="193">0</text>
<text x="43.1" y="193">5</text>
<text x="52.7" y="193">10</text>
<text x="63" y="193">15</text>
<text x="73.4" y="193">20</text>
<text x="83.7" y="193">25</text>
<text x="94" y="193">30</text>
<text x="121.8" y="193">0</text>
<text x="132.1" y="193">5</text>
<text x="141.7" y="193">10</text>
<text x="152" y="193">15</text>
<text x="162.4" y="193">20</text>
<text x="172.7" y="193">25</text>
<text x="183" y="193">30</text>
<text x="32.8" y="247.1">0</text>
<text x="45.1" y="247.1">5</text>
<text x="56.8" y="247.1">10</text>
<text x="69.2" y="247.1">15</text>
<text x="81.6" y="247.1">20</text>
<text x="94" y="247.1">25</text>
<text x="121.8" y="247.1">0</text>
<text x="134.2" y="247.1">4</text>
<text x="146.5" y="247.1">8</text>
<text x="158.2" y="247.1">12</text>
<text x="170.6" y="247.1">16</text>
<text x="183" y="247.1">20</text>
</g>
</svg>
